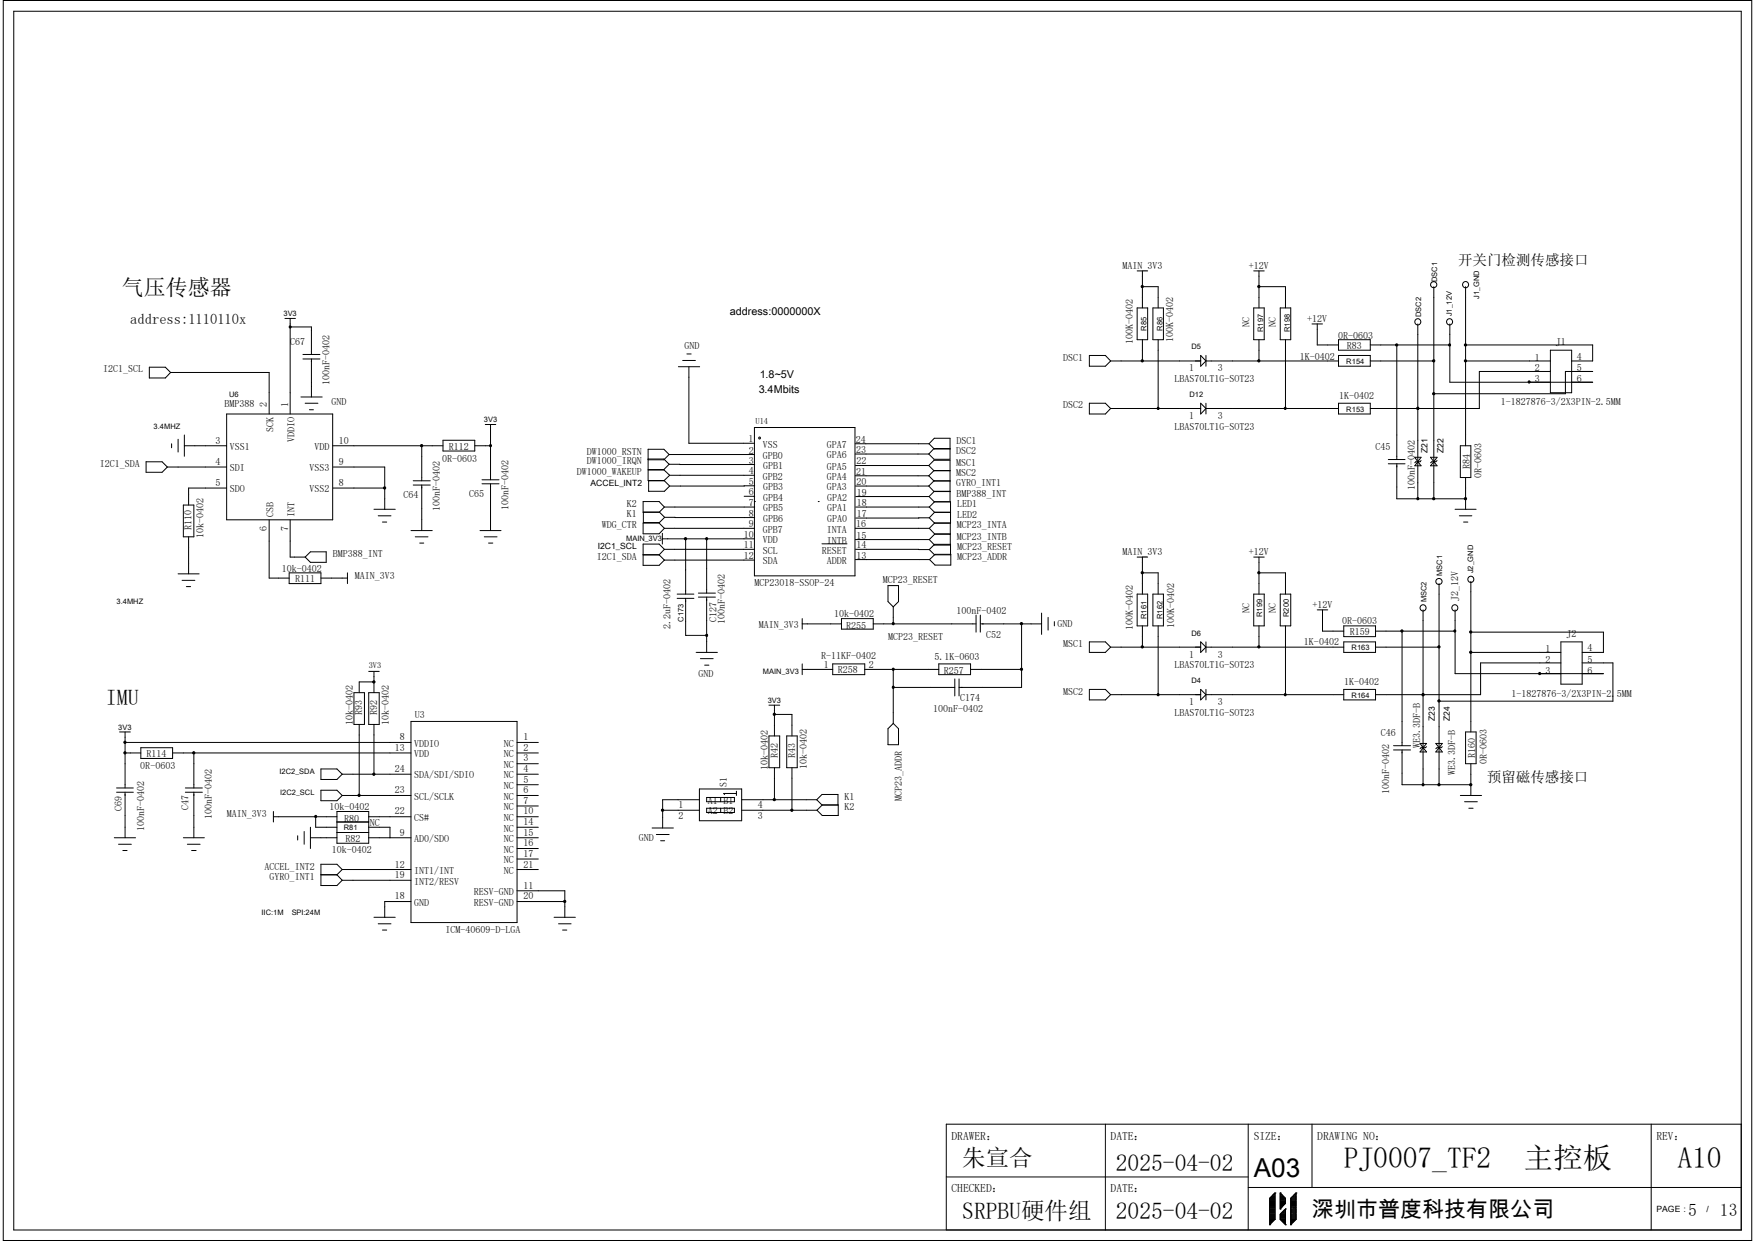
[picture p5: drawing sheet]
<svg xmlns="http://www.w3.org/2000/svg" width="297mm" height="210mm" viewBox="0 0 297 210" stroke-linecap="round" stroke-linejoin="round" font-family="sans-serif">
<g fill="none" stroke="#000" stroke-width=".17">
<path d="M.6 .1h295.9v209.8h-295.9zM2.3 1.9h292.4v206.3h-292.4zM48.2 53.9h1.8M49.1 55.3h3.6v4.7M49.1 53.9v16.2M51.3 60h2.8M116.2 59.9h.8M192.4 52.1h1.8v5.4h-1.8zM192.4 45.8h1.8M193.3 45.8v6.3M193.3 57.5v3.6M193.3 48.5h2.7v3.6"/>
<path d="M195.1 52.1h1.8v5.4h-1.8zM196 57.5v11.6M212.2 52.1h1.8v5.4h-1.8zM212.2 45.8h1.8M213.1 48.5h4.5v3.6M213.1 45.8v6.3M213.1 57.5v3.6M216.7 52.1h1.7v5.4h-1.7zM217.6 57.5v11.6M222 54.8h1.8M222.9 54.8v3.6h3.6M226.5 57.5h5.4v1.8h-5.4z"/>
<path d="M231.9 58.4h13.5M236.4 58.4v19.4M239.9 54.8v29.6M242.7 48.5v35.9M245.4 54.8v9.9h24.1M248 58.4h21.5v2.7h-3.5M248 48.5v26.9M262.4 59.3h3.6v7.2h-3.6zM24.7 78.1h2.7l.9 .9-.9 .9h-2.7zM25.3 62.1h2.7l.9 .9-.9 1h-2.7zM28.3 79h10.1M28.9 63h16.7v7.1"/>
<path d="M29 75.1v.7M30.1 74.3v2.2M31.2 75.4h7.2M31.2 73.6v3.6M38.4 70.1h17.9v17.9h-17.9zM50.9 67.2h3.6M51.3 60.7h2.8M51.6 68.2h2.2M52.4 69.3h.6M52.7 60.7v6.5M56.3 75.4h18.7M56.3 79h8.8v7.2"/>
<path d="M71.4 75.4v6M75 74.5h5.3v1.8h-5.3zM80.3 75.4h2.7M82.1 71.8h1.8M83 71.8v9.4M109.7 79.5h2.7l.9 .9-.9 .9h-2.7zM109.7 77.7h2.7l.8 .9M113.2 76.9h14.5M113.2 78.6h14.5M113.2 76.9l-.8 .9h-2.7M113.2 76.9l-.8-.9h-2.7v3.5h2.7l.8-.9M114.8 62.1h3.6"/>
<path d="M115.5 61h2.2M116.6 62.1v12.9h11M127.7 72.3h17v25.2h-17zM144.7 76.8h12.5M144.7 75.1h12.5M144.8 78.8h12.4M157.2 78.8l.9-.9h2.7v7M157.2 78.8l.9 .9h2.7M157.2 75.1l.9 .9h2.7M157.2 75.1l.9-.9h2.7v3.5h-2.7l-.9-.9M160.8 75.9h-2.7l-.9 .9M160.8 79.6h-2.7l-.9 .9"/>
<path d="M184.4 60.2h2.7l.9 .9-.9 .9h-2.7zM184.4 68.2h2.7l.9 .9-.9 1h-2.7zM188 61.1h15.2M188 69.1h15.2M203.2 60.2l.9 .9-.9 .9zM203.2 68.2l.9 .9-.9 1zM204.1 61.1h22.4M204.1 69.1h22.4M204.1 60.2v1.8M204.1 68.2v1.9M226.5 60.2h5.4v1.8h-5.4zM226.5 68.2h5.4v1.9h-5.4z"/>
<path d="M231.9 61.1h10.8M234.9 77.8h2.9M234.9 78.5h2.9M236.4 78.5v5.9h11.6M239.4 77.4h1.1l-.6 .7zM239.9 69.1h.1M239.9 78.1l.6 .7h-1.1zM240.5 77.9l-.2 .2h-.7l-.2 .2M242.1 77.4h1.1l-.5 .7zM242.7 78.1l.5 .7h-1.1zM243.2 77.9l-.2 .2h-.7l-.2 .2M247.1 75.4h1.8v5.4h-1.8z"/>
<path d="M248 61.1h14.4M258.8 64.7h.1M262.4 62.9h-12v6.2h-18.5M269.5 62.9h-4.6v3.7h-22.2M30.1 97.1h3.6M30.8 98.2h2.2M31 85.5h1.8v5.3h-1.8zM31.5 99.3h.8M31.9 90.8v6.3M38.4 82.6h-6.5v2.9M45.6 88v9.8h3.3M48.9 96.9h5.4v1.9h-5.4z"/>
<path d="M49.1 88v6.3h2.5M52.5 93.4h2.7v1.8h-2.7l-.9-.9zM54.3 97.8h4.5M56.3 82.6h8.8M58.8 96.9v1.9M63.3 86.2h3.6M64 87.3h2.2M64.7 88.3h.7M69.6 89.8h3.6M69.9 81.4h2.9M69.9 82.1h2.9M70.3 90.8h2.1"/>
<path d="M71 91.9h.7M71.4 82.1v7.7M81.2 89.8h3.6M81.6 81.2h2.9M81.6 81.9h2.9M82 90.8h2.1M82.7 91.9h.7M83 81.9v7.9M108.8 93.9h2.7M108.8 84.9h2.7l.9 .9-.9 .9h-2.7zM108.8 88.5h2.7l.9 .9-.9 .9h-2.7zM108.9 86.7h2.7l.9 .8-.9 .9h-2.7z"/>
<path d="M109.8 81.4h2.6l.9 .9-.9 .8h-2.6zM111.5 93.9l.9 .9M112.1 91.2h15.6M112.1 90.3v1.8M112.4 85.8h15.3M112.4 89.4h15.3M112.4 93h15.3M112.4 94.8h15.3M112.4 93l-.9 .9M112.4 93l-.9-.9h-2.7v3.6h2.7l.9-.9M112.5 87.5l15.2 .1M113.3 80.4h14.4"/>
<path d="M116 91.2v9.3M119.6 91.2v9.2M125.9 84h1.8M127.7 84.9h.1M127.7 82.2l-14.4 .1M138.5 84.9h.1M139.1 92h4.2M144.7 89.4h12.6M144.7 80.5h12.5M144.8 93h12.5M144.8 94.7h12.5M144.8 91.3h12.5"/>
<path d="M144.8 82.3h12.4M144.8 85.8h12.5M144.8 84h12.4M150.3 99.1h1.8v2.7l-.9 .9-.9-.9zM157.2 80.5l.9 .9h2.7M157.2 82.3l.9 .9h2.7M157.2 84l.9 .9h2.8v3.6h-2.7M157.3 87.6l-12.5 .1M157.3 91.3l.9-.9h2.6v1.8h-2.6zM157.3 85.8l.9 .9M157.3 87.6l.9 .9M157.3 94.7l.9-.9h2.7v1.8h-2.7z"/>
<path d="M158.2 92.1h2.7v1.8h-2.7l-.9-.9zM158.2 88.5l-.9 .9M158.2 86.7h2.7M158.2 84.9l-.9 .9M158.2 86.7l-.9 .9M160.8 81.4h-2.7l-.9 .9M160.8 83.1h-2.7l-.9 .9M160.8 88.5v1.8h-2.6l-.9-.9M192.4 94.3h1.8M193.3 96.9h2.7v3.6M193.3 94.3v6.2M212.2 94.3h1.8"/>
<path d="M213.1 96.9h4.5v3.6M213.1 94.3v6.2M243.5 98.8v34M246.3 86.2h3.5M247 87.3h2.1M247.7 88.3h.7M248 84.4h.1M248 80.8v5.4M248.9 98.4v25.5M59.9 117.2h1.8v5.4h-1.8zM62.4 117.2h1.8v5.4h-1.8zM62.4 113.6h1.8"/>
<path d="M63.3 115.4h.1M63.3 115.4h-2.5v1.8M63.3 113.6v3.6M114.6 100.5h2.8M114.6 101.3h2.8M116 101.3v6.2h3.6M117.8 110.4h3.6M118.2 100.4h2.9M118.2 101h2.9M118.5 111.5h2.2M119.3 112.6h.7M119.6 101v9.4"/>
<path d="M130.1 119.3h1.9M131.1 119.3v5.2M135.8 105.6h6.6M135.8 113.3h5.1M135.8 104.7v1.8M135.8 112.4v1.8M140.9 112.4h5.4v1.8h-5.4zM142.4 104.7h5.4v1.8h-5.4zM146.3 113.3h12.6M147.8 105.6h17.4M151.2 116.3h10.4M151.2 102.7v2.9"/>
<path d="M151.2 113.3v9.1M158.9 112.4h5.4v1.8h-5.4zM161.6 114.9v2.9M162.3 114.9v2.9M164.3 113.3h8.6M165.2 104.1v2.9M165.9 105.6h10.4M165.9 104.1v2.9M172.9 105.6v10.7h-10.6M176.3 103.8v3.6M177.4 104.5v2.1M178.4 105.2v.7"/>
<path d="M184.4 108.6h2.7l.9 .9-.9 .9h-2.7zM184.4 116.7h2.7l.9 .9-.9 .8h-2.7zM188 109.5h15.2M188 117.6h15.2M192.4 100.5h1.8v5.4h-1.8zM193.3 105.9v3.6M195.1 100.5h1.8v5.4h-1.8zM196 105.9v11.7M203.2 108.6l.9 .9-.9 .9zM203.2 116.7l.9 .9-.9 .8zM204.1 109.5h23.3M204.1 117.6h23.3"/>
<path d="M204.1 108.6v1.8M204.1 116.7v1.7M212.2 100.5h1.8v5.4h-1.8zM213.1 105.9v3.6M216.7 100.5h1.7v5.4h-1.7zM217.6 105.9v11.7M222.9 103.2h1.8M223.8 103.2v3.6h3.6M227.4 105.9h5.4v1.8h-5.4zM227.4 108.6h5.4v1.8h-5.4zM227.4 116.7h5.4v1.7h-5.4zM232.8 109.5h10.7"/>
<path d="M232.8 106.8h13.5M237.3 106.8v19.4M240.8 117.6h.1M240.8 103.2v29.6M246.3 103.2v10.8h25.1M248.9 110.4h15.3M248.9 107h22.5v3.4h-3.6M260.6 114h.1M264.2 108.6h3.6v7.2h-3.6zM264.2 112.2h-13.6v5.4h-17.8M267.8 112.2h5.2v6.5h-29.5M19.7 133.3h2.9"/>
<path d="M19.7 134.1h2.9M20.2 123.9h1.9M21.2 125.6h48.4M21.2 127.4h2.6M21.2 123.9v9.4M21.2 134.1v7.7M23.8 126.5h5.4v1.9h-5.4zM29.2 127.4h40.4M31.4 133.3h2.8M31.4 134.1h2.8M32.8 127.4v5.9M32.8 134.1v7.7"/>
<path d="M46.3 138.2h10.7M46.3 137.3v1.8M52.5 140v3.6M53.4 138.2v1.8h3.6M54.3 130.1h2.7l.9 .9-.9 .9h-2.7zM54.3 133.7h2.7l.9 .9-.9 .9h-2.7zM57 137.3h5.4v5.4h-5.4zM57 139.1h5.4M57.9 131h11.7M57.9 134.6h11.7M60.8 122.6v12M62.4 138.2h7.2"/>
<path d="M62.4 140h3.6v1.8M63.3 122.6v8.4M69.6 122.1h17.9v34h-17.9zM87.5 125.6h3.6M87.5 127.4h3.6M87.5 129.2h3.6M87.5 131h3.6M87.5 132.8h3.6M87.5 134.6h3.6M87.5 136.4h3.6M87.5 138.2h3.6M87.5 140h3.6"/>
<path d="M112.1 137.1h6.3M118.4 133.5h7.1v5.4h-7.1zM118.4 135.3h-6.3v4.8M119.6 135h4.7v.7h-4.7zM119.6 136.8h4.7v.7h-4.7zM122 135v.7M122 136.8v.7M124.6 134.3h-2.1l.1 .2M124.6 133.9v.7M125.5 135.3h12.7M125.5 137.1h12.8M130.1 124.5h1.9v5.4h-1.9z"/>
<path d="M131.1 129.9v5.4M131.1 120.9h2.9v3.6M133.1 124.5h1.8v5.4h-1.8zM134 129.9v7.2M138.2 135.3l.9 .9h2.8v1.8h-2.8l-.8-.9M138.2 135.3l.9-.8h2.7v1.7M139.1 136.2l-.8 .9M151.2 122.4l.9 .9v2.7h-1.8v-2.7zM235.8 126.2h2.9M235.8 126.9h2.9M237.3 126.9v5.9h11.6M240.3 125.8h1.1l-.6 .7z"/>
<path d="M240.8 126.5l.6 .8h-1.1zM241.4 126.4l-.2 .1h-.7l-.2 .2M243 125.8h1.1l-1.1 1.5h1.1zM244.1 126.4l-.2 .1h-.7l-.2 .2M247.1 134.6h3.6M247.9 135.7h2.1M248 123.9h1.8v5.3h-1.8zM248.6 136.8h.7M248.9 132.8h.1M248.9 129.2v5.4M19.3 141.8h3.6M20.1 142.9h2.1"/>
<path d="M20.8 143.9h.7M31 141.8h3.6M31.7 142.9h2.2M32.4 143.9h.8M50.4 141.4v.8M51.5 140.7v2.2M52.5 141.8h4.5M54.3 148h2.7M57 140.9h5.4M57 148l.9 1M57.9 147.2h11.7M57.9 149h11.7"/>
<path d="M57.9 147.2l-.9-.9h-2.7v3.6h2.7l.9-.9M57.9 147.2l-.9 .8M62.4 141.8h7.2M63.3 155.2h3.6M64 156.3h2.2M64.7 157.4h.7M69.6 152.6h-4.5v2.6M87.5 141.8h3.6M87.5 150.7h8.1v4.5M87.5 147.2h3.6M87.5 143.6h3.6M87.5 145.4h3.6"/>
<path d="M87.5 152.6h8.1M93.8 155.2h3.6M94.5 156.3h2.1M95.2 157.4h.7M110.4 140.1h3.6M111.1 141.2h2.1M111.8 142.3h.7M160.1 199.2h51.1M187.1 190.2v18M211.2 190.2v18M222 190.2v10.8M279.4 190.2v18"/>
<path d="M294.7 190.2h-134.6v18M211.2 201h83.5M214.9 207.3h.1M214.9 206.4h.9M214.9 206.2h.9M214.9 206h.9M214.9 205.8h.9M214.9 205.7h.9M214.9 205.5h.9M214.9 205.3h.9M214.9 205.1h.9M214.9 204.9h.9"/>
<path d="M214.9 204.8h.9M214.9 202.8v4.5M214.9 204.6h.9M214.9 204.4h.9M214.9 204.2h.9M214.9 204h.9M214.9 203.8h.9M214.9 203.7h.9M214.9 203.5h.9M214.9 203.3h.9M214.9 203.1h.9M214.9 202.9h.9"/>
<path d="M214.9 202.8h.9M215.8 201.9h.1M215.8 206.4l-.9 .9M215.8 202.6h-.7v4.5h-.2M215.8 202.4h-.6v4.5h-.3M215.8 202.2h-.4v4.5h-.5M215.8 202.1h-.2v4.4h-.7M215.8 201.9v4.5M215.8 201.9l-.9 .9M216.7 204.6h.1M216.7 201.9h.1M216.7 206.4l.9 .9"/>
<path d="M216.7 201.9v2.7M216.7 205.5v.9M216.7 206.4h.9M216.7 206.2h.9M216.7 206h.9M216.7 205.8h.9M216.7 205.7h.9M216.7 205.5h.9M216.7 202.1h.1v2.3M216.7 202.2h.3v2M216.7 202.4h.5v1.6M216.7 202.6h.6v1.2"/>
<path d="M216.7 204.4h.2M216.7 204.2h.3M216.7 204h.5M216.7 203.8h.7M216.7 203.7h.9M216.7 203.5h.9M216.7 203.3h.9M216.7 203.1h.9M216.7 202.9h.9M216.7 202.8h.9M216.7 201.9l.9 .9M217.6 207.3h.1"/>
<path d="M217.6 204.6h.1M217.6 204.6l-.9 .9M217.6 202.8v.9M217.6 204.6v2.7M217.6 204.8h-.3v2.3h.3M217.6 204.9h-.4v2h.4M217.6 205.1h-.6v1.6h.6M217.6 205.3h-.8v1.2h.8M217.6 203.7l-.9 .9M218.4 207.3h.1M218.4 206.4h.9M218.4 206.2h.9"/>
<path d="M218.4 206h.9M218.4 205.8h.9M218.4 205.7h.9M218.4 205.5h.9M218.4 205.3h.9M218.4 205.1h.9M218.4 204.9h.9M218.4 204.8h.9M218.4 204.6h.9M218.4 204.4h.9M218.4 204.2h.9M218.4 204h.9"/>
<path d="M218.4 203.8h.9M218.4 203.7h.9M218.4 203.5h.9M218.4 203.3h.9M218.4 203.1h.9M218.4 202.9h.9M218.4 202.8h.9M218.4 202.8v4.5M219.3 201.9h.1M219.3 202.6h-.7v4.5h-.2M219.3 202.4h-.5v4.5h-.4M219.3 202.2h-.3v4.5h-.6"/>
<path d="M219.3 202.1h-.1v4.4h-.8M219.3 206.4l-.9 .9M219.3 201.9v4.5M219.3 201.9l-.9 .9"/>
<circle cx="239.9" cy="54.5" r=".52"/>
<circle cx="242.6" cy="48.2" r=".52"/>
<circle cx="245.3" cy="54.5" r=".52"/>
<circle cx="248" cy="48.2" r=".52"/>
<circle cx="128.5" cy="74.1" r=".16"/>
<circle cx="243.5" cy="98.4" r=".52"/>
<circle cx="248.9" cy="98" r=".52"/>
<circle cx="240.8" cy="102.9" r=".52"/>
<circle cx="246.2" cy="102.9" r=".52"/>
</g>
<g fill="#000" stroke="#000" stroke-width=".17">
<circle cx="49.1" cy="55.3" r=".18"/>
<circle cx="193.3" cy="48.5" r=".19"/>
<circle cx="213" cy="48.5" r=".19"/>
<circle cx="236.4" cy="58.4" r=".19"/>
<circle cx="245.3" cy="58.4" r=".18"/>
<circle cx="248" cy="58.4" r=".19"/>
<circle cx="71.4" cy="75.4" r=".19"/>
<circle cx="83" cy="75.4" r=".18"/>
<circle cx="193.3" cy="61.1" r=".19"/>
<circle cx="196" cy="69.1" r=".18"/>
<circle cx="213" cy="61.1" r=".19"/>
<circle cx="217.5" cy="69.1" r=".18"/>
<circle cx="239.9" cy="69.1" r=".18"/>
<circle cx="242.6" cy="61.1" r=".19"/>
<circle cx="242.6" cy="66.6" r=".19"/>
<circle cx="248" cy="61.1" r=".19"/>
<circle cx="258.8" cy="64.6" r=".18"/>
<circle cx="65.1" cy="82.6" r=".19"/>
<circle cx="116" cy="91.2" r=".19"/>
<circle cx="119.6" cy="91.2" r=".18"/>
<circle cx="193.3" cy="96.9" r=".19"/>
<circle cx="213" cy="96.9" r=".19"/>
<circle cx="239.9" cy="84.4" r=".18"/>
<circle cx="242.6" cy="84.4" r=".19"/>
<circle cx="248" cy="84.4" r=".19"/>
<circle cx="63.3" cy="115.4" r=".19"/>
<circle cx="119.6" cy="107.5" r=".18"/>
<circle cx="151.2" cy="116.3" r=".18"/>
<circle cx="151.2" cy="113.3" r=".18"/>
<circle cx="151.2" cy="105.5" r=".18"/>
<circle cx="172.9" cy="105.5" r=".19"/>
<circle cx="172.9" cy="113.3" r=".19"/>
<circle cx="193.3" cy="109.5" r=".19"/>
<circle cx="196" cy="117.5" r=".18"/>
<circle cx="213" cy="109.5" r=".19"/>
<circle cx="217.5" cy="117.5" r=".18"/>
<circle cx="237.3" cy="106.8" r=".19"/>
<circle cx="240.8" cy="117.5" r=".18"/>
<circle cx="243.5" cy="109.5" r=".19"/>
<circle cx="243.5" cy="118.6" r=".19"/>
<circle cx="246.2" cy="106.8" r=".18"/>
<circle cx="248.9" cy="107" r=".19"/>
<circle cx="248.9" cy="110.4" r=".19"/>
<circle cx="260.6" cy="114" r=".18"/>
<circle cx="21.1" cy="125.6" r=".19"/>
<circle cx="21.1" cy="127.4" r=".19"/>
<circle cx="32.8" cy="127.4" r=".19"/>
<circle cx="53.4" cy="138.2" r=".18"/>
<circle cx="60.8" cy="134.6" r=".19"/>
<circle cx="63.3" cy="131" r=".19"/>
<circle cx="112.1" cy="137.1" r=".19"/>
<circle cx="131" cy="135.3" r=".19"/>
<circle cx="131" cy="120.9" r=".19"/>
<circle cx="134" cy="137.1" r=".19"/>
<circle cx="240.8" cy="132.8" r=".18"/>
<circle cx="243.5" cy="132.8" r=".19"/>
<circle cx="248.9" cy="132.8" r=".19"/>
<circle cx="95.6" cy="152.5" r=".19"/>
</g>
<g font-size="5">
<text x="227.4" y="197.7">PJ0007_TF2</text>
<text x="257.9" y="197.7">主控板</text>
<text x="283.9" y="197.7">A10</text>
</g>
<text font-size="4.4" x="212.2" y="199.2">A03</text>
<g font-size="4">
<text x="162.9" y="197.3">朱宣合</text>
<text x="188.8" y="198.2">2025-04-02</text>
<text x="162.9" y="206.3">SRPBU硬件组</text>
<text x="188.8" y="206.3">2025-04-02</text>
</g>
<g font-size="3.7">
<text x="20.6" y="50">气压传感器</text>
<text x="17.9" y="119.4">IMU</text>
<text x="222" y="206">深圳市普度科技有限公司</text>
</g>
<g font-size="3">
<text x="285.7" y="205.9">5</text>
<text x="291.1" y="205.9">13</text>
</g>
<g font-size="2.5">
<text x="246.8" y="44.9">开关门检测传感接口</text>
<text x="22.1" y="54.8">address:1110110x</text>
<text x="251.6" y="132.3">预留磁传感接口</text>
</g>
<g font-size="1.9">
<text x="161" y="192.9">DRAWER：</text>
<text x="188" y="192.9">DATE：</text>
<text x="212.2" y="192.9">SIZE：</text>
<text x="222.9" y="192.9">DRAWING NO：</text>
<text x="280.3" y="192.9">REV：</text>
<text x="161" y="201.8">CHECKED：</text>
<text x="188" y="201.8">DATE：</text>
</g>
<g font-size="1.8">
<text x="123.5" y="53.4">address:0000000X</text>
<text x="128.6" y="64">1.8~5V</text>
<text x="128.4" y="66.5">3.4Mbits</text>
</g>
<g font-size="1.7">
<text x="189.9" y="45.5">MAIN_3V3</text>
<text x="211.4" y="45.5">+12V</text>
<text x="49.1" y="58.4">C67</text>
<text x="115.9" y="59.1">GND</text>
<text x="191.7" y="58.3" transform="rotate(-90 191.7 58.3)">100K-0402</text>
<text x="198.5" y="57.9" transform="rotate(-90 198.5 57.9)">100K-0402</text>
<text x="211.5" y="55.3" transform="rotate(-90 211.5 55.3)">NC</text>
<text x="215.9" y="55.3" transform="rotate(-90 215.9 55.3)">NC</text>
<text x="221.2" y="54.4">+12V</text>
<text x="226.4" y="57.3">0R-0603</text>
<text x="227.9" y="59.1">R83</text>
<text x="263.3" y="58.4">J1</text>
<text x="17.4" y="63">I2C1_SCL</text>
<text x="55.8" y="65.2" transform="rotate(-90 55.8 65.2)">100nF-0402</text>
<text x="179.9" y="61.1">DSC1</text>
<text x="198.8" y="64.7">LBAS70LT1G-SOT23</text>
<text x="201.3" y="62.9">1</text>
<text x="206.1" y="62.9">3</text>
<text x="220" y="60.9">1K-0402</text>
<text x="259.8" y="61.1">1</text>
<text x="259.8" y="62.9">2</text>
<text x="259.8" y="64.7">3</text>
<text x="266.9" y="60.9">4</text>
<text x="266.9" y="62.9">5</text>
<text x="266.9" y="64.7">6</text>
<text x="38" y="69">BMP388</text>
<text x="45.2" y="69" transform="rotate(-90 45.2 69)">2</text>
<text x="48.8" y="69" transform="rotate(-90 48.8 69)">1</text>
<text x="56.1" y="68.6">GND</text>
<text x="179.9" y="69.1">DSC2</text>
<text x="201.3" y="71">1</text>
<text x="206.1" y="71">3</text>
<text x="226.6" y="67.5">1K-0402</text>
<text x="254" y="68.6">1-1827876-3/2X3PIN-2.5MM</text>
<text x="36.4" y="75.1">3</text>
<text x="38.9" y="76.2">VSS1</text>
<text x="46.3" y="73.1" transform="rotate(-90 46.3 73.1)">SCK</text>
<text x="49.8" y="74.8" transform="rotate(-90 49.8 74.8)">VDDIO</text>
<text x="53.2" y="76.2">VDD</text>
<text x="57.4" y="75.1">10</text>
<text x="75.9" y="76.2">R112</text>
<text x="99.3" y="76.9">DW1000_RSTN</text>
<text x="126.7" y="74.8">1</text>
<text x="126.7" y="76.8">2</text>
<text x="129.1" y="75.7">VSS</text>
<text x="129.1" y="77.6">GPB0</text>
<text x="139.9" y="75.8">GPA7</text>
<text x="140" y="77.6">GPA6</text>
<text x="144.9" y="74.9">24</text>
<text x="144.9" y="76.7">23</text>
<text x="161.8" y="76.8">DSC2</text>
<text x="161.9" y="75.1">DSC1</text>
<text x="198.8" y="72.7">LBAS70LT1G-SOT23</text>
<text x="232.8" y="76.2">C45</text>
<text x="16.9" y="79">I2C1_SDA</text>
<text x="36.4" y="78.7">4</text>
<text x="36.4" y="82.3">5</text>
<text x="38.9" y="79.8">SDI</text>
<text x="38.9" y="83.3">SDO</text>
<text x="52.4" y="83.3">VSS2</text>
<text x="52.4" y="79.8">VSS3</text>
<text x="57.4" y="82.3">8</text>
<text x="57.4" y="78.7">9</text>
<text x="74.8" y="78.1">0R-0603</text>
<text x="97.6" y="80.4">DW1000_WAKEUP</text>
<text x="99.3" y="78.6">DW1000_IRQN</text>
<text x="126.7" y="80.2">4</text>
<text x="126.7" y="78.4">3</text>
<text x="126.7" y="82">5</text>
<text x="126.7" y="83.8">6</text>
<text x="129.1" y="81.2">GPB2</text>
<text x="129.2" y="79.3">GPB1</text>
<text x="129.2" y="82.9">GPB3</text>
<text x="140" y="83">GPA3</text>
<text x="140" y="81.2">GPA4</text>
<text x="140" y="79.5">GPA5</text>
<text x="144.9" y="80.3">21</text>
<text x="144.9" y="82.1">20</text>
<text x="144.9" y="78.6">22</text>
<text x="145" y="83.9">19</text>
<text x="161.8" y="78.8">MSC1</text>
<text x="161.8" y="80.5">MSC2</text>
<text x="161.8" y="82.3">GYRO_INT1</text>
<text x="239.4" y="83" transform="rotate(-90 239.4 83)">100nF-0402</text>
<text x="248.7" y="79.4" transform="rotate(-90 248.7 79.4)">R84</text>
<text x="250.7" y="80.9" transform="rotate(-90 250.7 80.9)">0R-0603</text>
<text x="32.4" y="89.7" transform="rotate(-90 32.4 89.7)">R110</text>
<text x="45.2" y="89.9" transform="rotate(-90 45.2 89.9)">6</text>
<text x="46.3" y="87.5" transform="rotate(-90 46.3 87.5)">CSB</text>
<text x="48.8" y="89.9" transform="rotate(-90 48.8 89.9)">7</text>
<text x="49.8" y="87.5" transform="rotate(-90 49.8 87.5)">INT</text>
<text x="68.3" y="84.2">C64</text>
<text x="74.4" y="86.5" transform="rotate(-90 74.4 86.5)">100nF-0402</text>
<text x="79.4" y="84">C65</text>
<text x="86.1" y="86.4" transform="rotate(-90 86.1 86.4)">100nF-0402</text>
<text x="101.9" y="89.4">WDG_CTR</text>
<text x="106.1" y="87.5">K1</text>
<text x="106.1" y="85.8">K2</text>
<text x="126.7" y="89.2">9</text>
<text x="126.7" y="85.6">7</text>
<text x="126.7" y="87.4">8</text>
<text x="129.2" y="84.7">GPB4</text>
<text x="129.2" y="86.5">GPB5</text>
<text x="129.2" y="88.3">GPB6</text>
<text x="140" y="88.4">GPA0</text>
<text x="140" y="86.5">GPA1</text>
<text x="140" y="84.8">GPA2</text>
<text x="144.9" y="89.2">16</text>
<text x="145" y="87.5">17</text>
<text x="145" y="85.6">18</text>
<text x="161.9" y="84">BMP388_INT</text>
<text x="161.9" y="89.4">MCP23_INTA</text>
<text x="162" y="85.8">LED1</text>
<text x="162" y="87.6">LED2</text>
<text x="34.4" y="91" transform="rotate(-90 34.4 91)">10k-0402</text>
<text x="56.3" y="94.3">BMP388_INT</text>
<text x="101" y="94.8">I2C1_SDA</text>
<text x="125.9" y="91">10</text>
<text x="125.9" y="92.8">11</text>
<text x="125.9" y="94.6">12</text>
<text x="129.1" y="90.1">GPB7</text>
<text x="129.1" y="91.9">VDD</text>
<text x="129.1" y="93.7">SCL</text>
<text x="129.1" y="95.5">SDA</text>
<text x="139.1" y="93.7">RESET</text>
<text x="140" y="95.4">ADDR</text>
<text x="140" y="92">INTB</text>
<text x="140" y="90.1">INTA</text>
<text x="144.9" y="94.5">13</text>
<text x="144.9" y="92.8">14</text>
<text x="144.9" y="91.1">15</text>
<text x="161.9" y="91.3">MCP23_INTB</text>
<text x="162" y="94.7">MCP23_ADDR</text>
<text x="162" y="93">MCP23_RESET</text>
<text x="189.9" y="93.9">MAIN_3V3</text>
<text x="211.4" y="93.9">+12V</text>
<text x="47.7" y="96.8">10k-0402</text>
<text x="50" y="98.6">R111</text>
<text x="60.1" y="98">MAIN_3V3</text>
<text x="127.7" y="99.2">MCP23018-SSOP-24</text>
<text x="149.4" y="98.6">MCP23_RESET</text>
<text x="246.8" y="101.6" transform="rotate(-90 246.8 101.6)">J2_12V</text>
<text x="113.5" y="106.5" transform="rotate(-90 113.5 106.5)">2.2uF-0402</text>
<text x="121.2" y="105.2" transform="rotate(-90 121.2 105.2)">C127</text>
<text x="122.6" y="105.6" transform="rotate(-90 122.6 105.6)">100nF-0402</text>
<text x="128.4" y="106.3">MAIN_3V3</text>
<text x="141.2" y="104.5">10k-0402</text>
<text x="143.2" y="106.5">R255</text>
<text x="161.9" y="104">100nF-0402</text>
<text x="166.9" y="107.9">C52</text>
<text x="179" y="106.1">GND</text>
<text x="191.7" y="106.7" transform="rotate(-90 191.7 106.7)">100K-0402</text>
<text x="198.7" y="106.3" transform="rotate(-90 198.7 106.3)">100K-0402</text>
<text x="211.5" y="103.7" transform="rotate(-90 211.5 103.7)">NC</text>
<text x="215.9" y="103.7" transform="rotate(-90 215.9 103.7)">NC</text>
<text x="222.1" y="102.9">+12V</text>
<text x="227.2" y="105.5">0R-0603</text>
<text x="228.4" y="107.5">R159</text>
<text x="265.1" y="107.7">J2</text>
<text x="139" y="111.5">R-11KF-0402</text>
<text x="139.4" y="113.1">1</text>
<text x="141.8" y="113.8">R258</text>
<text x="147" y="113.1">2</text>
<text x="150.3" y="108.2">MCP23_RESET</text>
<text x="158.2" y="111.7">5.1K-0603</text>
<text x="179.9" y="109.5">MSC1</text>
<text x="198.8" y="113.1">LBAS70LT1G-SOT23</text>
<text x="201.3" y="111.3">1</text>
<text x="206.1" y="111.3">3</text>
<text x="220.7" y="109.2">1K-0402</text>
<text x="261.5" y="110.4">1</text>
<text x="261.5" y="112.2">2</text>
<text x="268.6" y="110.2">4</text>
<text x="268.6" y="112.2">5</text>
<text x="118.2" y="114.5">GND</text>
<text x="159.7" y="114">R257</text>
<text x="162.5" y="118.7">C174</text>
<text x="179.9" y="117.6">MSC2</text>
<text x="201.3" y="119.4">1</text>
<text x="206.1" y="119.4">3</text>
<text x="227.5" y="116">1K-0402</text>
<text x="255.8" y="117.9">1-1827876-3/2X3PIN-2.5MM</text>
<text x="261.5" y="114">3</text>
<text x="268.6" y="114">6</text>
<text x="59.7" y="122.8" transform="rotate(-90 59.7 122.8)">10k-0402</text>
<text x="61.3" y="121" transform="rotate(-90 61.3 121)">R93</text>
<text x="63.8" y="121" transform="rotate(-90 63.8 121)">R92</text>
<text x="65.8" y="122.8" transform="rotate(-90 65.8 122.8)">10k-0402</text>
<text x="67.6" y="125.3">8</text>
<text x="70.2" y="121.5">U3</text>
<text x="88.6" y="125.3">1</text>
<text x="157.9" y="120.4">100nF-0402</text>
<text x="198.8" y="121.2">LBAS70LT1G-SOT23</text>
<text x="233.7" y="124.6">C46</text>
<text x="23.7" y="130.1">0R-0603</text>
<text x="24.8" y="128.2">R114</text>
<text x="66.8" y="127.1">13</text>
<text x="66.8" y="130.6">24</text>
<text x="70.1" y="126.4">VDDIO</text>
<text x="70.1" y="128.1">VDD</text>
<text x="70.1" y="131.7">SDA/SDI/SDIO</text>
<text x="85.3" y="126.4">NC</text>
<text x="85.3" y="128.1">NC</text>
<text x="85.3" y="130">NC</text>
<text x="85.3" y="131.7">NC</text>
<text x="88.6" y="127.1">2</text>
<text x="88.6" y="128.9">3</text>
<text x="88.6" y="130.6">4</text>
<text x="129.9" y="130.3" transform="rotate(-90 129.9 130.3)">10k-0402</text>
<text x="131.6" y="128.3" transform="rotate(-90 131.6 128.3)">R42</text>
<text x="134.6" y="128.3" transform="rotate(-90 134.6 128.3)">R43</text>
<text x="136.5" y="130.1" transform="rotate(-90 136.5 130.1)">10k-0402</text>
<text x="240.3" y="126.5" transform="rotate(-90 240.3 126.5)">WE3.3DF-B</text>
<text x="246.3" y="131.2" transform="rotate(-90 246.3 131.2)">WE3.3DF-B</text>
<text x="249.6" y="128.2" transform="rotate(-90 249.6 128.2)">R160</text>
<text x="251.6" y="129.3" transform="rotate(-90 251.6 129.3)">0R-0603</text>
<text x="20.6" y="137.3" transform="rotate(-90 20.6 137.3)">C69</text>
<text x="31.9" y="137.1" transform="rotate(-90 31.9 137.1)">C47</text>
<text x="55.8" y="137.1">10k-0402</text>
<text x="66.8" y="137.8">22</text>
<text x="66.8" y="134.3">23</text>
<text x="70.1" y="135.3">SCL/SCLK</text>
<text x="85.3" y="133.5">NC</text>
<text x="85.3" y="135.3">NC</text>
<text x="85.3" y="137.1">NC</text>
<text x="88.6" y="132.5">5</text>
<text x="88.6" y="134.3">6</text>
<text x="88.6" y="136.1">7</text>
<text x="88.6" y="137.8">10</text>
<text x="114.8" y="136.8">1</text>
<text x="119.8" y="136.1">A1 B1</text>
<text x="119.8" y="137.8">A2 B2</text>
<text x="123" y="133.2" transform="rotate(-90 123 133.2)">S1</text>
<text x="128.2" y="136.8">4</text>
<text x="142.9" y="135.3">K1</text>
<text x="142.9" y="137.1">K2</text>
<text x="152.6" y="135.6" transform="rotate(-90 152.6 135.6)">MCP23_ADDR</text>
<text x="235.1" y="134.4" transform="rotate(-90 235.1 134.4)">100nF-0402</text>
<text x="24.4" y="140.7" transform="rotate(-90 24.4 140.7)">100nF-0402</text>
<text x="35.9" y="138.6" transform="rotate(-90 35.9 138.6)">100nF-0402</text>
<text x="38.4" y="138.2">MAIN_3V3</text>
<text x="58.3" y="139.1">R80</text>
<text x="58.5" y="142.5">R82</text>
<text x="62.6" y="139.8">NC</text>
<text x="67.6" y="141.4">9</text>
<text x="70.1" y="142.5">AD0/SDO</text>
<text x="70.1" y="138.9">CS#</text>
<text x="85.3" y="138.9">NC</text>
<text x="85.3" y="140.7">NC</text>
<text x="85.3" y="142.5">NC</text>
<text x="88.6" y="139.7">14</text>
<text x="88.6" y="141.4">15</text>
<text x="88.6" y="143.2">16</text>
<text x="108.1" y="142.3">GND</text>
<text x="114.8" y="138.6">2</text>
<text x="128.2" y="138.6">3</text>
<text x="44.8" y="147.2">ACCEL_INT2</text>
<text x="45.6" y="149">GYRO_INT1</text>
<text x="56.1" y="144.3">10k-0402</text>
<text x="66.8" y="146.8">12</text>
<text x="66.8" y="148.6">19</text>
<text x="70.1" y="147.9">INT1/INT</text>
<text x="70.1" y="149.7">INT2/RESV</text>
<text x="85.3" y="144.3">NC</text>
<text x="85.3" y="146.1">NC</text>
<text x="85.3" y="147.9">NC</text>
<text x="88.6" y="145">17</text>
<text x="88.6" y="146.8">21</text>
<text x="66.8" y="152.2">18</text>
<text x="70.1" y="153.3">GND</text>
<text x="80.2" y="151.5">RESV-GND</text>
<text x="80.2" y="153.3">RESV-GND</text>
<text x="88.6" y="150.4">11</text>
<text x="88.6" y="152.2">20</text>
<text x="75.4" y="157.9">ICM-40609-D-LGA</text>
</g>
<g font-size="1.5">
<text x="241.6" y="76.7" transform="rotate(-90 241.6 76.7)">Z21</text>
<text x="244.3" y="76.7" transform="rotate(-90 244.3 76.7)">Z22</text>
<text x="99.9" y="82.3">ACCEL_INT2</text>
<text x="101.2" y="93">I2C1_SCL</text>
<text x="242.8" y="122.1" transform="rotate(-90 242.8 122.1)">Z23</text>
<text x="245.4" y="122.1" transform="rotate(-90 245.4 122.1)">Z24</text>
<text x="280.3" y="205.1">PAGE：</text>
<text x="288.8" y="205.1">/</text>
</g>
<g font-size="1.4">
<text x="127.8" y="71.8">U14</text>
<text x="62.4" y="113.1">3V3</text>
</g>
<g font-size="1.3">
<text x="243.2" y="47.8" transform="rotate(-90 243.2 47.8)">DSC1</text>
<text x="48" y="53.6">3V3</text>
<text x="240.5" y="53.7" transform="rotate(-90 240.5 53.7)">DSC2</text>
<text x="245.7" y="53.6" transform="rotate(-90 245.7 53.6)">J1_12V</text>
<text x="250.4" y="50.6" transform="rotate(-90 250.4 50.6)">J1_GND</text>
<text x="194.1" y="56" transform="rotate(-90 194.1 56)">R85</text>
<text x="196.7" y="56" transform="rotate(-90 196.7 56)">R86</text>
<text x="201.6" y="59.1">D5</text>
<text x="213.8" y="56.2" transform="rotate(-90 213.8 56.2)">R197</text>
<text x="218.3" y="56.2" transform="rotate(-90 218.3 56.2)">R198</text>
<text x="227.8" y="61.6">R154</text>
<text x="38.8" y="67.2">U6</text>
<text x="81.9" y="71.5">3V3</text>
<text x="201.3" y="67.2">D12</text>
<text x="227.8" y="69.7">R153</text>
<text x="26" y="72.6">3.4MHZ</text>
<text x="106" y="91.6">MAIN_3V3</text>
<text x="241.4" y="101.9" transform="rotate(-90 241.4 101.9)">MSC2</text>
<text x="244.1" y="97.5" transform="rotate(-90 244.1 97.5)">MSC1</text>
<text x="249.3" y="97" transform="rotate(-90 249.3 97)">J2_GND</text>
<text x="19.7" y="102.2">3.4MHZ</text>
<text x="115.7" y="105.2" transform="rotate(-90 115.7 105.2)">C173</text>
<text x="194.1" y="104.8" transform="rotate(-90 194.1 104.8)">R161</text>
<text x="196.7" y="104.8" transform="rotate(-90 196.7 104.8)">R162</text>
<text x="201.6" y="107.6">D6</text>
<text x="213.6" y="104.4" transform="rotate(-90 213.6 104.4)">R199</text>
<text x="218.1" y="104.4" transform="rotate(-90 218.1 104.4)">R200</text>
<text x="228.7" y="110">R163</text>
<text x="129.1" y="114">MAIN_3V3</text>
<text x="129.9" y="119">3V3</text>
<text x="201.6" y="115.7">D4</text>
<text x="228.7" y="118.1">R164</text>
<text x="20" y="123.5">3V3</text>
<text x="47.3" y="131">I2C2_SDA</text>
<text x="47.4" y="134.6">I2C2_SCL</text>
<text x="58.2" y="140.4">R81</text>
<text x="44.3" y="154.9">IIC:1M</text>
<text x="49.4" y="154.9">SPI:24M</text>
</g>
</svg>
